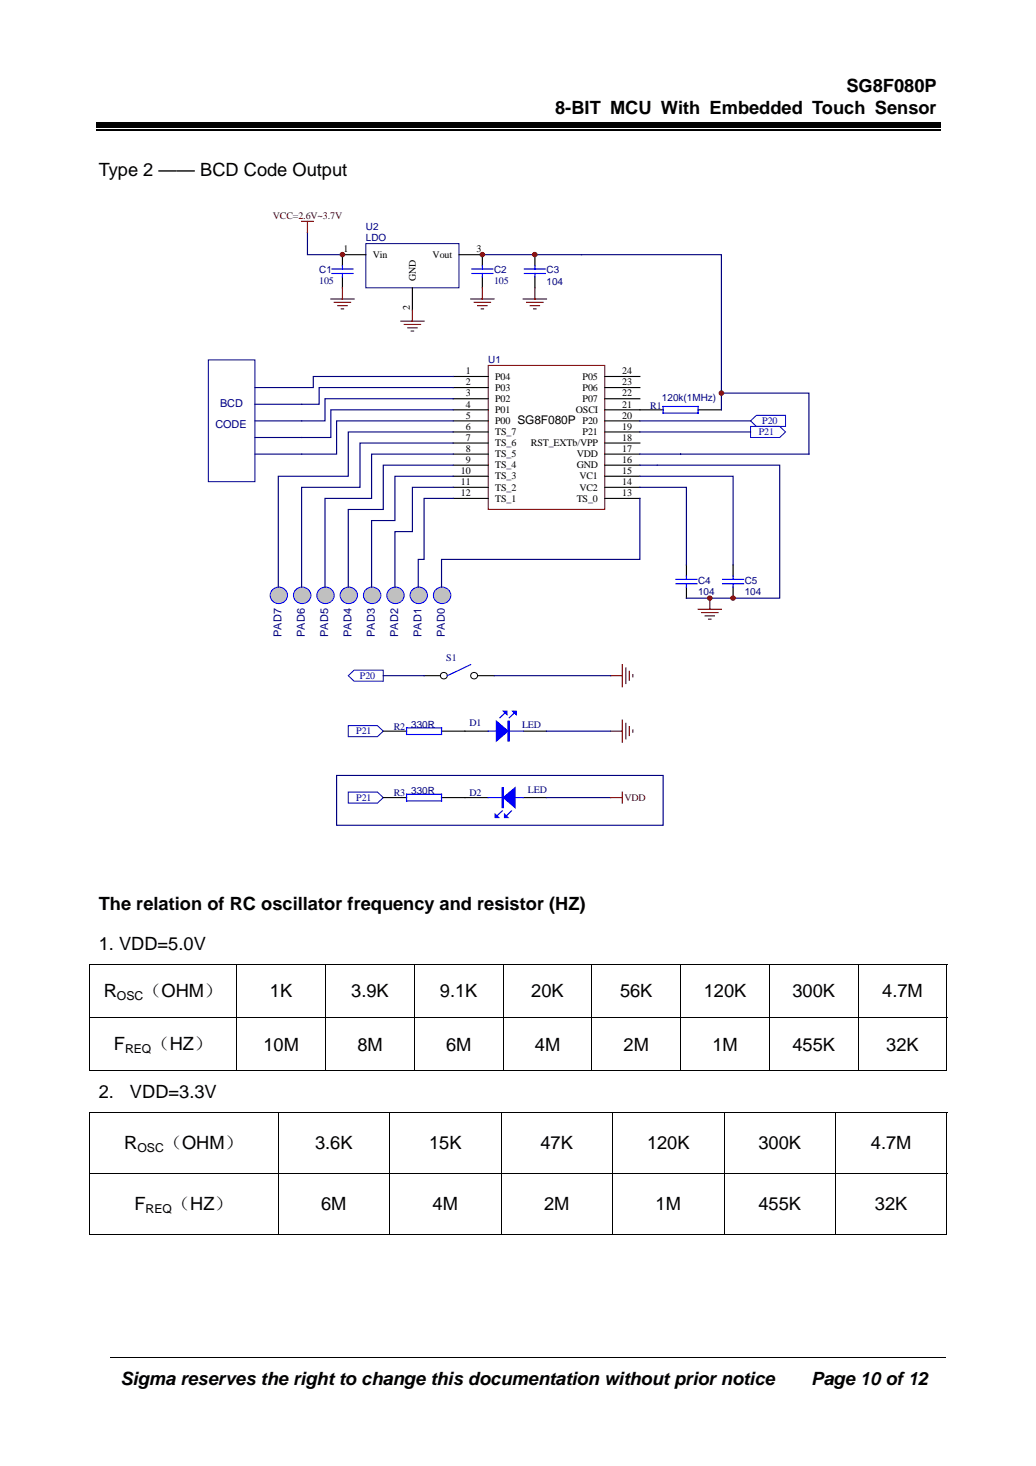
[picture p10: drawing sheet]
<svg xmlns="http://www.w3.org/2000/svg" width="210mm" height="297mm" viewBox="0 0 210 297" stroke-linecap="round" stroke-linejoin="round" font-family="sans-serif">
<path d="M19.5 26.3h171" fill="none" stroke="#000" stroke-width=".25"/>
<path d="M19.5 24.9h171v1h-171z" fill="#000"/>
<path d="M22.4 275h169.4" fill="none" stroke="#000" stroke-width=".2"/>
<g fill="#fff">
<path d="M99.4 10.9h93v13.6h-93z"/>
<path d="M40.4 39.7h125.9v129.6h-125.9z"/>
<path d="M99 74.1h23.6v29.1h-23.6z"/>
</g>
<path d="M99 74h23.6v29.2h-23.6z" fill="none" stroke="#800000" stroke-width=".2"/>
<g fill="none" stroke="#000" stroke-width=".23">
<path d="M108.4 51.6v2.2M108.4 56.1v2.2M91.9 76.3h7.1M91.9 78.5h7.1M122.6 76.3h7.1M122.6 78.5h7.1M91.9 80.8h7.1M91.9 83h7.1M91.9 85.3h7.1M91.9 87.5h7.1M91.9 89.8h7.1M91.9 92h7.1"/>
<path d="M91.9 94.3h7.1M91.9 96.5h7.1M91.9 98.7h7.1M122.6 80.8h7.1M122.6 83h11.8M122.6 85.3h7.1M122.6 87.5h7.1M122.6 89.8h7.1M122.6 92h7.1M122.6 94.3h7.1M122.6 96.5h7.1M122.6 98.7h7.1"/>
<path d="M141.5 83h4.7M91.9 101h7.1M122.6 101h7.1"/>
</g>
<path d="M106.3 55.4h4.2M106.3 54.5h4.2M108.4 53.8v.7M108.4 55.4v.7M134.4 82.4h7.1v1.3h-7.1z" fill="none" stroke="#00f" stroke-width=".23"/>
<path d="M74.2 49.4h18.8v8.9h-18.8z" fill="#fff"/>
<path d="M74.1 49.4h18.9v8.9h-18.9z" fill="none" stroke="#000080" stroke-width=".2"/>
<path d="M69.4 56.1v2.2M74.1 51.6h-4.7v2.2M83.6 58.3v4.5M93 51.6h4.8v2.2M97.8 56.1v2.2M139.1 114.5v2.2M139.1 119v2.2M148.6 114.5v2.2M148.6 119v2.2" fill="none" stroke="#000" stroke-width=".23"/>
<g fill="none" stroke="#00f" stroke-width=".23">
<path d="M67.3 55.4h4.2M67.3 54.5h4.2M69.4 53.8v.7M69.4 55.4v.7M95.7 55.4h4.2M95.7 54.5h4.2M97.8 53.8v.7M97.8 55.4v.7M137 118.3h4.3M137 117.4h4.3M139.1 116.7v.7M139.1 118.3v.7"/>
<path d="M146.5 118.3h4.2M146.5 117.4h4.2M148.6 116.7v.7M148.6 118.3v.7"/>
</g>
<g fill="none" stroke="#800000" stroke-width=".23">
<path d="M61.1 44.9h2.4M62.3 44.9v2.2M69.4 58.3v2.3M97.8 58.3v2.3M108.4 58.3v2.3M67.1 60.6h4.7M67.8 61.3h3.3M68.5 61.9h1.9M69.2 62.6h.4M81.2 65.1h4.8M81.9 65.7h3.3M82.7 66.4h1.8"/>
<path d="M83.4 67.1h.4M83.6 62.8v2.3M95.4 60.6h4.7M96.1 61.3h3.3M96.8 61.9h1.9M97.5 62.6h.5M106 60.6h4.8M106.7 61.3h3.4M107.5 61.9h1.8M108.2 62.6h.4"/>
</g>
<path d="M62.3 47.1v4.5h7.1M97.8 51.6h20.1" fill="none" stroke="#000080" stroke-width=".23"/>
<g fill="#800000" stroke="#800000" stroke-width=".2">
<circle cx="108.4" cy="51.6" r=".46"/>
<circle cx="69.4" cy="51.6" r=".46"/>
<circle cx="97.8" cy="51.6" r=".45"/>
</g>
<g fill="#fff" stroke="#0000bf" stroke-width=".2">
<path d="M152.1 85.3l1.2-1.1h5.9v2.2h-5.9z" fill-rule="evenodd"/>
<path d="M152.1 86.4h5.9l1.2 1.1-1.2 1.1h-5.9z" fill-rule="evenodd"/>
</g>
<path d="M129.7 96.5h18.9v18M129.7 98.7h9.4v15.8" fill="none" stroke="#000080" stroke-width=".23"/>
<g fill="#c0c0c0" stroke="#00f" stroke-width=".2">
<circle cx="89.7" cy="120.6" r="1.72"/>
<circle cx="84.9" cy="120.6" r="1.72"/>
<circle cx="80.2" cy="120.6" r="1.72"/>
<circle cx="75.5" cy="120.6" r="1.72"/>
<circle cx="70.7" cy="120.6" r="1.72"/>
<circle cx="66" cy="120.6" r="1.72"/>
<circle cx="61.3" cy="120.6" r="1.72"/>
<circle cx="56.6" cy="120.6" r="1.72"/>
</g>
<g fill="none" stroke="#000080" stroke-width=".23">
<path d="M117.9 51.6h28.3v28M91.9 78.5h-27.2v3.4h-3.6M91.9 85.3h-23.7v6.7h-7.1M91.9 83h-24.8v5.6h-6M91.9 80.8h-26v4.5h-4.8M91.9 87.5h-21.3v9h-14.2v22.5M91.9 89.8h-18.9v8.9h-11.9v20.3M91.9 92h-16.6v9h-9.4v18M91.9 94.3h-14.2v8.9h-7.1v15.8M91.9 98.7h-8.3v9h-3.5v11.3M91.9 96.5h-11.8v9h-4.8v13.5M129.7 94.3h28.3v26.9h-18.9"/>
<path d="M146.2 83v-3.4h17.8v12.4h-34.3M91.9 101h-5.9v12.3h-1.2v5.7M129.7 101v12.3h-40.2v5.7"/>
</g>
<path d="M141.5 123.4h4.7M142.2 124.1h3.3M142.9 124.8h1.9M143.6 125.5h.5M143.9 121.2v2.2" fill="none" stroke="#800000" stroke-width=".23"/>
<g fill="#800000" stroke="#800000" stroke-width=".2">
<circle cx="143.9" cy="121.2" r=".45"/>
<circle cx="148.6" cy="121.2" r=".45"/>
<circle cx="146.2" cy="79.6" r=".46"/>
</g>
<path d="M42.2 72.9h9.5v24.7h-9.5z" fill="#fff"/>
<path d="M42.2 72.9h9.5v24.7h-9.5z" fill="none" stroke="#000080" stroke-width=".2"/>
<path d="M91.9 76.3h-28.4v2.2h-11.8M51.7 81.9h9.4M51.7 85.3h9.4M51.7 88.6h9.4M51.7 92h9.4M110.8 161.6h13" fill="none" stroke="#000080" stroke-width=".23"/>
<path d="M94.2 148.1h4.8M106 148.1h4.8M94.2 161.6h4.8M106 161.6h4.8" fill="none" stroke="#000" stroke-width=".23"/>
<path d="M99 148.1h7M102.3 144.5l-1 .9M104.2 144.5l-1 .9M99 161.6h7M101.8 164.3l-1 .9M103.7 164.3l-1 .9" fill="none" stroke="#00f" stroke-width=".23"/>
<g fill="#00f" stroke="#00f" stroke-width=".23">
<path d="M102 161.6l2.4-2v4z"/>
<path d="M100.4 165l.7 .7h-.7z"/>
<path d="M102.3 165l.7 .7h-.7z"/>
<path d="M100.6 146.1l2.4 2-2.4 2.1z"/>
<path d="M103.9 144.1h.7v.7z"/>
<path d="M102 144.1h.7v.7z"/>
<path d="M101.8 159.6h.2v4h-.2z" fill-rule="evenodd"/>
<path d="M103 146.1h.2v4.1h-.2z" fill-rule="evenodd"/>
</g>
<path d="M123.8 148.1h2.3M126.1 145.9v4.5M126.9 146.6v3.1M127.6 147.2v1.8M128.3 147.9v.5" fill="none" stroke="#800000" stroke-width=".23"/>
<path d="M70.6 160.5h5.9l1.2 1.1-1.2 1.1h-5.9z" fill-rule="evenodd" fill="#fff" stroke="#0000bf" stroke-width=".2"/>
<path d="M129.7 87.5h22.4M129.7 85.3h22.4M110.8 148.1h13" fill="none" stroke="#000080" stroke-width=".23"/>
<path d="M123.8 161.6h2.3M126.1 160.5v2.2" fill="none" stroke="#800000" stroke-width=".23"/>
<path d="M70.6 147h5.9l1.2 1.1-1.2 1.2h-5.9z" fill-rule="evenodd" fill="#fff" stroke="#0000bf" stroke-width=".2"/>
<path d="M86 136.9h3.3M96.8 136.9h3.3M77.7 148.1h4.7M89.5 148.1h4.7M77.7 161.6h4.7M89.5 161.6h4.7" fill="none" stroke="#000" stroke-width=".23"/>
<path d="M95.4 134.7l-4.7 2.2M82.4 147.5h7.1v1.3h-7.1zM82.4 160.9h7.1v1.4h-7.1z" fill="none" stroke="#00f" stroke-width=".23"/>
<g fill="none" stroke="#000" stroke-width=".2">
<circle cx="90" cy="136.9" r=".68"/>
<circle cx="96.1" cy="136.9" r=".68"/>
</g>
<path d="M70.6 136.9l1.2-1.1h5.9v2.2h-5.9z" fill-rule="evenodd" fill="#fff" stroke="#0000bf" stroke-width=".2"/>
<path d="M123.8 136.9h2.3M126.1 134.7v4.4M126.9 135.3v3.2M127.6 136v1.8M128.3 136.7v.4" fill="none" stroke="#800000" stroke-width=".23"/>
<path d="M77.7 136.9h8.3M100.1 136.9h23.7M68.2 157.1h66.2v10.1h-66.2z" fill="none" stroke="#000080" stroke-width=".23"/>
<path d="M18 195.3h.2v.2h-.2zM191.8 195.3h.2v.2h-.2zM191.8 216.8h.2v.2h-.2zM18 225.3h.2v.1h-.2zM191.8 225.3h.2v.1h-.2zM191.8 250h.2v.1h-.2z" fill="#000"/>
<g fill="none" stroke="#000" stroke-width=".2">
<path d="M18 195.4h174M18.1 195.5v10.6M48 195.5v10.6M66 195.5v10.6M84 195.5v10.6M102 195.5v10.6M120 195.5v10.6M138 195.5v10.6M156 195.5v10.6M173.9 195.5v10.6M191.9 195.5v10.6M18 206.1h174"/>
<path d="M18 216.9h29.9M18.1 206.2v10.8M48 206.2v10.8M48.1 216.9h17.8M66 206.2v10.8M66.1 216.9h17.8M84 206.2v10.8M84.1 216.9h17.8M102 206.2v10.8M102.1 216.9h17.8M120 206.2v10.8M120.1 216.9h17.8"/>
<path d="M138 206.2v10.8M138 216.9h17.9M156 206.2v10.8M156 216.9h17.9M173.9 206.2v10.8M174 216.9h17.8M191.9 206.2v10.8M18 225.3h174M18 237.7h174M18.1 225.4v12.2M18.1 237.8v12.3M56.4 225.4v12.2"/>
<path d="M56.4 237.8v12.3M79 225.4v12.2M79 237.8v12.3M101.6 225.4v12.2M101.6 237.8v12.3M124.2 225.4v12.2M124.2 237.8v12.3M146.7 225.4v12.2M146.7 237.8v12.3M169.4 225.4v12.2M169.4 237.8v12.3M191.9 225.4v12.2"/>
<path d="M191.9 237.8v12.3M18 250h38.3M56.5 250h22.4M79.1 250h22.4M101.6 250h22.5M124.2 250h22.5M146.8 250h22.5M169.4 250h22.4"/>
</g>
<g font-size="3.7">
<text x="112.5" y="23">8-BIT MCU With Embedded Touch Sensor</text>
<text x="171.6" y="18.7">SG8F080P</text>
<text x="20" y="35.7">Type 2 —— BCD Code Output</text>
<text x="20" y="184.3">The relation of RC oscillator frequency and resistor (HZ)</text>
<text x="20" y="192.5">1. VDD=5.0V</text>
<text x="21" y="202.1">R</text>
<text x="29" y="202.1">（OHM）</text>
<text x="54.7" y="202.1">1K</text>
<text x="71.2" y="202.1">3.9K</text>
<text x="89.2" y="202.1">9.1K</text>
<text x="107.7" y="202.1">20K</text>
<text x="125.7" y="202.1">56K</text>
<text x="142.6" y="202.1">120K</text>
<text x="160.6" y="202.1">300K</text>
<text x="178.8" y="202.1">4.7M</text>
<text x="23.1" y="212.8">F</text>
<text x="30.7" y="212.8">（HZ）</text>
<text x="53.4" y="212.9">10M</text>
<text x="72.4" y="212.9">8M</text>
<text x="90.4" y="212.9">6M</text>
<text x="108.4" y="212.9">4M</text>
<text x="126.4" y="212.9">2M</text>
<text x="144.4" y="212.9">1M</text>
<text x="160.6" y="212.9">455K</text>
<text x="179.6" y="212.9">32K</text>
<text x="20" y="222.5">2.</text>
<text x="26.3" y="222.5">VDD=3.3V</text>
<text x="25.2" y="232.8">R</text>
<text x="33.2" y="232.8">（OHM）</text>
<text x="63.9" y="232.8">3.6K</text>
<text x="87" y="232.8">15K</text>
<text x="109.6" y="232.8">47K</text>
<text x="131.1" y="232.8">120K</text>
<text x="153.7" y="232.8">300K</text>
<text x="176.5" y="232.8">4.7M</text>
<text x="27.2" y="245.2">F</text>
<text x="34.9" y="245.2">（HZ）</text>
<text x="65.1" y="245.2">6M</text>
<text x="87.7" y="245.2">4M</text>
<text x="110.3" y="245.2">2M</text>
<text x="132.9" y="245.2">1M</text>
<text x="153.7" y="245.2">455K</text>
<text x="177.3" y="245.2">32K</text>
<text x="24.4" y="280.5">Sigma reserves the right to change this documentation without prior notice</text>
<text x="164.4" y="280.5">Page 10 of 12</text>
</g>
<g font-size="2.5">
<text x="23.7" y="202.6">OSC</text>
<text x="25.3" y="213.4">REQ</text>
<text x="27.9" y="233.3">OSC</text>
<text x="29.5" y="245.7">REQ</text>
</g>
<text font-size="2.4" x="104.9" y="85.9">SG8F080P</text>
<g font-size="2.2" fill="#000080">
<text x="44.6" y="82.5">BCD</text>
<text x="43.6" y="86.8">CODE</text>
<text x="57.1" y="129.1" transform="rotate(-90 57.1 129.1)">PAD7</text>
<text x="61.8" y="129.1" transform="rotate(-90 61.8 129.1)">PAD6</text>
<text x="66.5" y="129.1" transform="rotate(-90 66.5 129.1)">PAD5</text>
<text x="71.3" y="129.1" transform="rotate(-90 71.3 129.1)">PAD4</text>
<text x="76" y="129.1" transform="rotate(-90 76 129.1)">PAD3</text>
<text x="80.7" y="129.1" transform="rotate(-90 80.7 129.1)">PAD2</text>
<text x="85.4" y="129.1" transform="rotate(-90 85.4 129.1)">PAD1</text>
<text x="90.2" y="129.1" transform="rotate(-90 90.2 129.1)">PAD0</text>
</g>
<g font-size="2" fill="#800000">
<text x="55.3" y="44.4">VCC=2.6V~3.7V</text>
<text x="126.6" y="162.3">VDD</text>
</g>
<g font-size="2" fill="#000080">
<text x="74.1" y="46.7">U2</text>
<text x="74.1" y="48.9">LDO</text>
<text x="64.7" y="55.4">C1</text>
<text x="64.7" y="57.6">105</text>
<text x="100.1" y="55.4">C2</text>
<text x="100.1" y="57.6">105</text>
<text x="110.8" y="55.4">C3</text>
<text x="110.8" y="57.7">104</text>
<text x="99" y="73.6">U1</text>
<text x="131.8" y="82.8">R1</text>
<text x="134.2" y="81.2">120k(1MHz)</text>
<text x="141.5" y="118.3">C4</text>
<text x="150.9" y="118.3">C5</text>
<text x="141.5" y="120.5">104</text>
<text x="150.9" y="120.5">104</text>
<text x="90.4" y="134">S1</text>
<text x="79.8" y="147.9">R2</text>
<text x="83.4" y="147.5">330R</text>
<text x="95.2" y="147">D1</text>
<text x="105.8" y="147.4">LED</text>
<text x="79.8" y="161.4">R3</text>
<text x="83.4" y="161">330R</text>
<text x="95.2" y="161.4">D2</text>
<text x="107" y="160.7">LED</text>
</g>
<g font-size="2">
<text x="69.6" y="51.1">1</text>
<text x="75.6" y="52.3">Vin</text>
<text x="87.7" y="52.3">Vout</text>
<text x="96.6" y="51.1">3</text>
<text x="84.3" y="57" transform="rotate(-90 84.3 57)">GND</text>
<text x="83.1" y="62.7" transform="rotate(-90 83.1 62.7)">2</text>
<text x="94.4" y="75.8">1</text>
<text x="100.4" y="76.9">P04</text>
<text x="118.1" y="76.9">P05</text>
<text x="126.1" y="75.8">24</text>
<text x="94.4" y="82.6">4</text>
<text x="94.4" y="80.3">3</text>
<text x="94.4" y="78.1">2</text>
<text x="100.4" y="83.7">P01</text>
<text x="100.4" y="81.4">P02</text>
<text x="100.4" y="79.2">P03</text>
<text x="116.7" y="83.7">OSCI</text>
<text x="118.1" y="79.2">P06</text>
<text x="118.1" y="81.4">P07</text>
<text x="126.1" y="78.1">23</text>
<text x="126.1" y="80.3">22</text>
<text x="126.1" y="82.6">21</text>
<text x="94.4" y="89.3">7</text>
<text x="94.4" y="87.1">6</text>
<text x="94.4" y="84.8">5</text>
<text x="100.4" y="88.2">TS_7</text>
<text x="100.4" y="85.9">P00</text>
<text x="118.1" y="85.9">P20</text>
<text x="118.1" y="88.2">P21</text>
<text x="126.1" y="84.8">20</text>
<text x="126.1" y="87.1">19</text>
<text x="126.1" y="89.3">18</text>
<text x="94.4" y="93.8">9</text>
<text x="94.4" y="91.5">8</text>
<text x="100.4" y="94.9">TS_4</text>
<text x="100.4" y="92.7">TS_5</text>
<text x="100.4" y="90.4">TS_6</text>
<text x="107.6" y="90.4">RST_EXTb/VPP</text>
<text x="116.9" y="92.7">VDD</text>
<text x="116.9" y="94.9">GND</text>
<text x="126.1" y="91.5">17</text>
<text x="126.1" y="93.8">16</text>
<text x="93.4" y="100.5">12</text>
<text x="93.4" y="98.3">11</text>
<text x="93.4" y="96">10</text>
<text x="100.4" y="101.6">TS_1</text>
<text x="100.4" y="99.4">TS_2</text>
<text x="100.4" y="97.2">TS_3</text>
<text x="116.9" y="101.6">TS_0</text>
<text x="117.5" y="97.2">VC1</text>
<text x="117.5" y="99.4">VC2</text>
<text x="126.1" y="96">15</text>
<text x="126.1" y="98.3">14</text>
<text x="126.1" y="100.5">13</text>
</g>
<g font-size="2" fill="#0000bf">
<text x="153.8" y="88.2">P21</text>
<text x="154.5" y="85.9">P20</text>
<text x="73" y="137.6">P20</text>
<text x="72.2" y="148.8">P21</text>
<text x="72.2" y="162.3">P21</text>
</g>
</svg>
